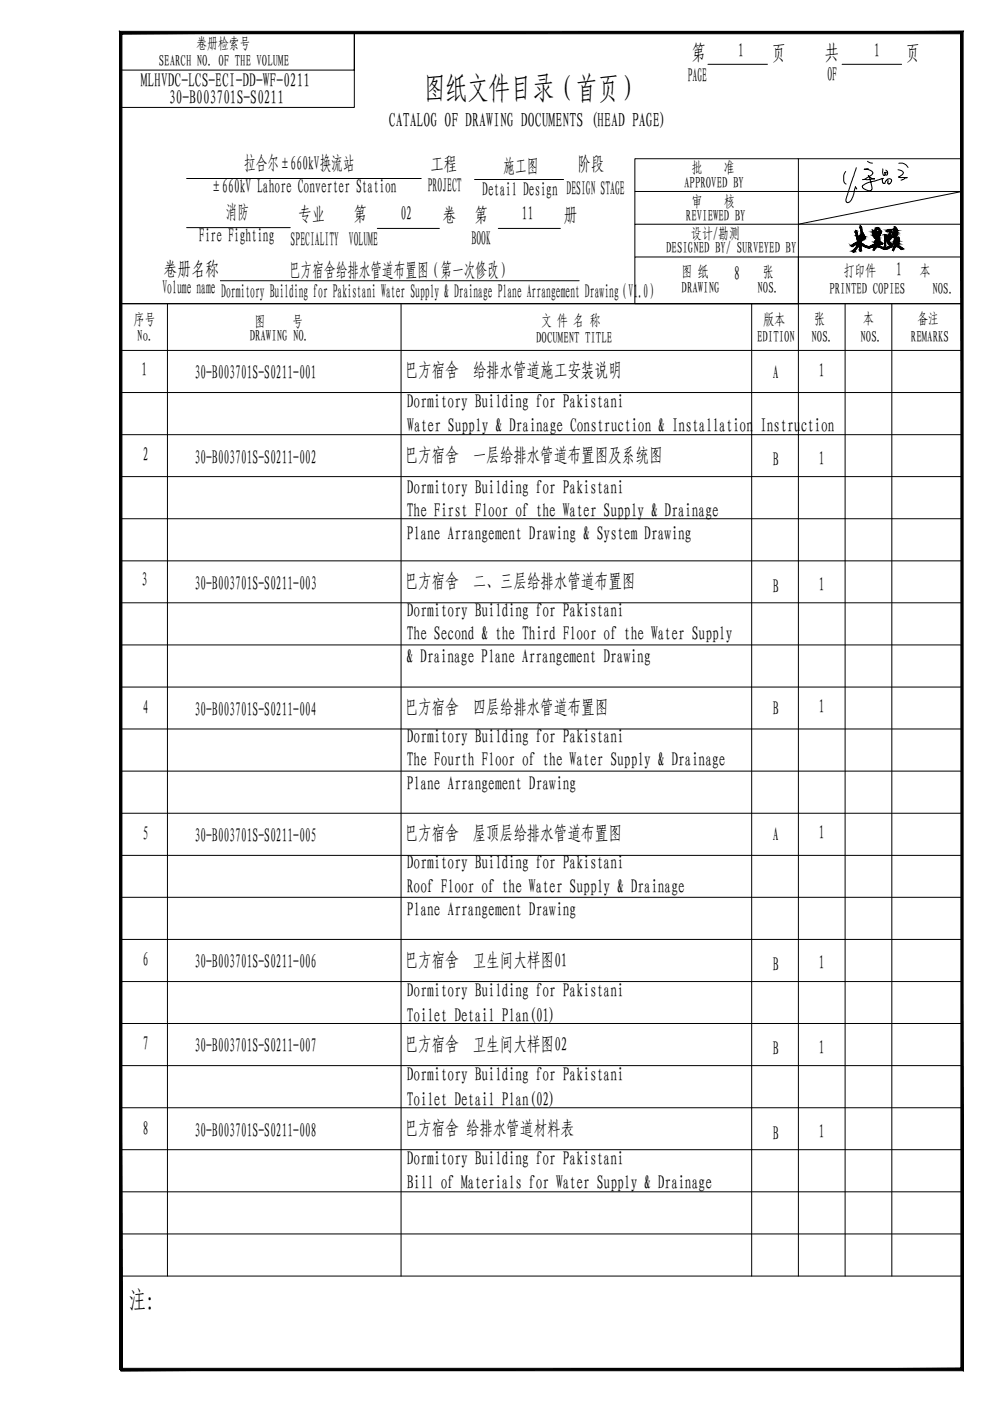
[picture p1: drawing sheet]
<svg xmlns="http://www.w3.org/2000/svg" width="210mm" height="297mm" viewBox="0 0 210 297" stroke-linecap="round" stroke-linejoin="round" font-family="sans-serif">
<!-- layer: 0 -->
<g fill="none" stroke="#000" stroke-width=".21">
<path d="M25.6 6.9h178.3v57.5h-178.3zM25.6 14.9h49.5v-8v15.9h-49.5M150.1 13.6h12.6M178.5 13.6h12.7M39.6 37.8h49.7M100.6 38.1h18.9M169.3 33.7v236.9M203.9 33.7h-69.3v6.9M39.6 48.3h21.9M46.7 59.5h76.1M80 48.4h13.2M105.6 48.4h13.2"/>
<path d="M134.6 47.5v-6.9h69.3l-34.6 6.9M169.3 54.5h-34.7v9.9h34.7v-9.9h34.6v9.9h-178.3M181.4 48.9h.2l.2 1.1 .1 .2 .7-.5-.2-1.4 .1-.4 .2 .4v.6l.7 1.6-.7 .5-.1 .5 .9 .7 .8 .1 1.4-.8-.3-.1 .4-.8-.4-.2 .2-.2-.1-.3-.1 .2-.3-.1-.1-1.2 .3 .3 .4-.7 .3-.2 .3 .1 .5 .7v.5l-.5 1 .2 .1v.5l.6 .7-.7 .3 1 .4 .2-.4v-2.3l.2-.1 .1 .2-.1 2.7 1.5-.8v.3l-.5 .4-1.2 .4-1.6-.6-.6 .7h-.3l.3-.7-.7 .2-.1-.2-.1 .3h-.4l-.7-.2-.8-.6v1.2l-.2 .3-.2-1.4-1 1.4-.4 .1v-.3l1.1-1.4-.1-.1-1.1 .7-.3-.2 1.7-1 .1-.4 .3-.2-.1-.3-.7 .7-.4-1.6zM183.1 50.1l-.1 .3-.1-.1zM185.8 49.7l.3-.3 .2 .2-.3 .4zM185.9 51.2v.2zM186 48.5l.5 .4v.4l-.3-.3-.6 .4zM186.5 51.4l.1 .2h-.3zM188.1 48.8l.9-.1v.5l-.3 .6h.3l.1 .3-.5 .7v.5l.2 .2v.4l-.5-.2-.2-1 .7-.4-.1-.1-.3 .2-.3-.1 .7-1.2h-.7l-.2-.1zM189.6 48.1h.3l.4 .8v.8l-.4 .8 .2 .1 .5-.3 .1 .5-.1 1-.4-.1-.1 .2 1.2 .8 .1 .2h-.3l-.3-.3-.7-.4-.4 .4-.2 .5h-.3l.7-1.4-.1-.1h-.5l.3-.4 .1-.8-.4-.2v-.8l.3-.2-.3-.6 .3-.1zM190.2 50.9l.1 .2h-.2zM203.9 47.5h-69.3v7"/>
<path d="M25.6 74.3h178.3M35.5 64.4v206.2M85 64.4v206.2M159.4 64.4v206.2M179.2 64.4v206.2M189.1 64.4v206.2M25.6 83.2h178.3M25.6 92.2h178.3M25.6 110h178.3M25.6 101h178.3M25.6 118.9h178.3M25.6 127.8h178.3"/>
<path d="M25.6 136.7h178.3M25.6 145.7h178.3M25.6 154.6h178.3M25.6 163.5h178.3M25.6 172.4h178.3M25.6 181.4h178.3M25.6 199.2h178.3M25.6 190.2h178.3M25.6 217h178.3M25.6 208.1h178.3M25.6 234.9h178.3M25.6 225.9h178.3"/>
<path d="M25.6 252.7h178.3M25.6 243.8h178.3M25.6 261.6h178.3M25.6 270.6h178.3M203.9 290.4h.1"/>
</g>
<g fill="#000" stroke="#000" stroke-width=".21">
<path d="M180.8 53.3h.4zM181.4 48.9h.2zM182.3 53.1l.2 .1zM184.6 52.4h.4zM185.1 50l.3 .1zM185.8 48.3h.5zM186.1 49.1h.2zM187.5 52.9h.3zM187.6 49.8h.2zM188.5 51.8h.3zM189.2 51.9l.1-.1zM190.2 51.7l.4 .1z"/>
<path d="M190.9 52.7h.4l.1 .2z"/>
<path d="M180.8 53.3l.3 .1zM180.8 53.4h.3z"/>
<path d="M180.4 52.1l.3 .2 .3-.2zM180.4 52.1l.3 .2z"/>
<path d="M180.8 53.1l.4 .2 .1-.2zM180.8 53.1l.4 .2h-.4z"/>
<path d="M181.4 48.9l.3 .4-.1-.4zM181.4 48.9l.3 .4h-.4z"/>
<path d="M181 51.7v.4l.6-.4zM180.4 52.1l.6-.4v.4z"/>
<path d="M181.3 49.3l.4 .3v-.3zM181.3 49.3l.4 .3h-.2z"/>
<path d="M181.5 49.6l.3 .4-.1-.4zM181.5 49.6l.3 .4h-.2z"/>
<path d="M181.6 50l.2 .1zM181.6 50l.2 .1z"/>
<path d="M181.1 51.6h.7zM181 51.7h.6z"/>
<path d="M181.6 50.1l.3 .1zM181.6 50.1l.3 .1h-.3z"/>
<path d="M181.6 52.4l-.3 .7 .6-.7zM181.6 52.4l-.3 .7h-.5z"/>
<path d="M181.7 52.1l.2 .3 .2-.3zM181.7 52.1l.2 .3h-.3z"/>
<path d="M181.8 51.9l.3 .2 .1-.2zM181.8 51.9l.3 .2h-.4z"/>
<path d="M182.3 53.1l.2 .1zM182.3 53.2h.2l-.1 .1z"/>
<path d="M181.6 50.3l.2 .6 .6-.6zM181.6 50.3l.2 .6h-.1z"/>
<path d="M181.6 50.2h.8zM181.6 50.2l.8 .1z"/>
<path d="M182.4 47.9l.3 .4zM182.4 47.9l.3 .4h-.3z"/>
<path d="M182.3 53l.2 .1 .1-.1zM182.3 53l.2 .1h-.2z"/>
<path d="M181.3 51.5l1.5 .1-.2-.1zM181.1 51.6l.2-.1 1.5 .1z"/>
<path d="M181.9 51.8l.7 .1zM181.9 51.8l.7 .1z"/>
<path d="M181.8 51.9h.8zM181.8 51.9h.8z"/>
<path d="M182.2 51.9l.4 .2v-.2zM182.2 51.9l.4 .2h-.4z"/>
<path d="M182.2 52.1l.4 .9v-.9zM182.2 52.1l.4 .9h-.3z"/>
<path d="M182.4 48.3l.3 .3v-.3zM182.4 48.3l.3 .3h-.2z"/>
<path d="M182.5 48.6l.2 .3v-.3zM182.5 48.6l.2 .3h-.2z"/>
<path d="M182.5 48.9l.6 .8-.4-.8zM182.5 48.9l.6 .8h-.5z"/>
<path d="M182.1 51l.6 .1zM182.1 51l.6 .1h-.6z"/>
<path d="M182.1 51.1l.5 .4 .1-.4zM181.3 51.5l.8-.4 .5 .4z"/>
<path d="M182.2 50.9h.6zM182.2 50.9l.5 .1z"/>
<path d="M181.8 51.6l1.1 .1zM181.8 51.6l1.1 .1z"/>
<path d="M182.4 50.3l.6 .1zM182.4 50.3l.6 .1z"/>
<path d="M181.9 51.7l1.1 .1zM181.9 51.7l1.1 .1z"/>
<path d="M182.4 50.2h.6zM182.4 50.2l.5 .1z"/>
<path d="M182.4 50.4h.6zM182.4 50.4h.6z"/>
<path d="M182.6 51.8l.5 .1zM182.6 51.8l.5 .1z"/>
<path d="M182.1 50.1l.9 .1 .1-.1zM182.1 50.1l.9 .1h-1.1z"/>
<path d="M182.6 49.7l.7 .4-.2-.4zM182.1 50.1l.5-.4 .7 .4z"/>
<path d="M182.2 50.7l.6 .2 .3-.2zM182.2 50.7l.6 .2h-.6z"/>
<path d="M182.7 51.9l.8 .3-.4-.3zM182.7 51.9l.8 .3h-.4z"/>
<path d="M183.1 50.1l.3 .1zM183.1 50.1l.3 .1z"/>
<path d="M183.1 50.2l.3 .2v-.2zM183.1 50.2l.3 .2h-.4z"/>
<path d="M183 50.4h.4zM183 50.4h.4z"/>
<path d="M182.5 50.4l.9 .1zM182.5 50.4l.9 .1z"/>
<path d="M182.5 50.5l.6 .2 .3-.2zM182.2 50.7l.3-.2 .6 .2z"/>
<path d="M183.1 52.2h.8zM183.1 52.2h.8z"/>
<path d="M183.2 52.2l1.1 .1zM183.2 52.2l1.1 .1z"/>
<path d="M183.3 52.3l1.3 .1zM183.3 52.3l1.3 .1z"/>
<path d="M183.4 52.4l1.1 .2 .1-.2zM183.4 52.4l1.1 .2z"/>
<path d="M185 48.8l.3 .3zM185 48.8l.3 .3h-.3z"/>
<path d="M185.1 50h.3zM185.1 50h.3z"/>
<path d="M184.6 52.3h.8zM184.6 52.3l.4 .1z"/>
<path d="M185.1 49.9h.4zM185.1 49.9l.3 .1z"/>
<path d="M185 49.2l.6 .2v-.2zM185 49.2l.6 .2h-.5z"/>
<path d="M185 49.1l.6 .1 .1-.1zM185 49.1l.6 .1h-.6z"/>
<path d="M185.1 49.7l.8 .2-.1-.2zM185.1 49.7l.8 .2h-.8z"/>
<path d="M185.5 49.9l.4 .1zM185.5 49.9l.4 .1z"/>
<path d="M185.5 50h.5zM185.5 50h.5z"/>
<path d="M185.4 51.2l.5 .1zM185.4 51.2l.5 .1z"/>
<path d="M185.4 51.3l.5 .1zM185.4 51.3l.5 .1z"/>
<path d="M185.4 52.4v.6l.5-.6zM185.4 52.4v.6h-.3z"/>
<path d="M185.4 52.3h.6zM185.4 52.3l.5 .1z"/>
<path d="M185.6 48.5l.1 .6 .3-.6zM185.6 48.5l.1 .6h-.4z"/>
<path d="M185.1 49.4l.7 .3 .3-.3zM185.1 49.4l.7 .3h-.7z"/>
<path d="M185.8 48.3l.5 .1zM185.7 48.4h.6z"/>
<path d="M186.1 49.1l.3 .1zM185.9 49.2l.2-.1 .3 .1z"/>
<path d="M185.5 50.5l1 .1zM185.5 50.5l1 .1z"/>
<path d="M185.7 48.4l.7 .1-.1-.1zM185.7 48.4l.7 .1h-.8z"/>
<path d="M185.4 50.4l.9 .1v-.1zM185.4 50.4l.9 .1h-.8z"/>
<path d="M185.7 51.5l.6 .1 .1-.1zM185.7 51.5l.6 .1h-.7z"/>
<path d="M186 48.5l.5 .1zM186 48.5l.5 .1z"/>
<path d="M185.9 49.2l.6 .1zM185.7 49.3h.8z"/>
<path d="M184.8 52.1l1.8 .1-.2-.1zM184.5 52.2l.3-.1 1.8 .1z"/>
<path d="M186.2 48.6l.5 .3-.2-.3zM186.2 48.6l.5 .3z"/>
<path d="M185.6 50.2l.7 .2 .2-.2zM185.4 50.4l.2-.2 .7 .2z"/>
<path d="M185.4 51.4l1 .1 .1-.1zM185.4 51.4l1 .1h-.7z"/>
<path d="M185.6 50l.9 .2v-.2zM185.6 50l.9 .2h-.9z"/>
<path d="M186 50h.5zM186 50h.5z"/>
<path d="M185.8 50.6l.7 .5v-.5zM185.8 50.6l.7 .5h-1z"/>
<path d="M185.5 51.1l1.1 .1zM185.5 51.1l1.1 .1z"/>
<path d="M185.9 51.2l.8 .1zM185.9 51.2l.8 .1z"/>
<path d="M185.2 51.9l1.2 .2 .2-.2zM184.8 52.1l.4-.2 1.2 .2z"/>
<path d="M184.5 52.2l2.3 .1zM184.3 52.3h2.5z"/>
<path d="M186.5 48.9l.3 .1zM186.5 48.9l.3 .1h-.3z"/>
<path d="M186.3 49.6l.2 .4 .2-.4zM186.3 49.6l.2 .4h-.5z"/>
<path d="M186 51.3l.8 .1zM185.9 51.4h.9z"/>
<path d="M186.5 49l.3 .2v-.2zM186.5 49l.3 .2h-.3z"/>
<path d="M186.5 49.2l.3 .1zM186.5 49.2l.3 .1z"/>
<path d="M185.7 49.3l1.1 .1zM185.6 49.4h1.2z"/>
<path d="M185.1 49.4h1.7zM185.1 49.4h1.7z"/>
<path d="M186.1 49.4l.7 .1zM186.1 49.4l.7 .1z"/>
<path d="M186.2 49.5h.6zM186.2 49.5l.5 .1z"/>
<path d="M186 52.3l.9 .1zM186 52.3l.9 .1z"/>
<path d="M186.5 51.4h.4zM186.5 51.4h.4z"/>
<path d="M186.6 51.4l.4 .1zM186.6 51.4l.4 .1z"/>
<path d="M186.4 52.4l.7 .1zM186.4 52.4l.7 .1z"/>
<path d="M186.6 51.5l.4 .1v-.1zM186.6 51.5l.4 .1h-.4z"/>
<path d="M185.6 51.6l1.5 .1zM185.6 51.6l1.5 .1h-1.6z"/>
<path d="M185.5 51.7l1.6 .1zM185.4 51.8h1.7z"/>
<path d="M185.4 51.8h1.7zM185.2 51.9h1.4z"/>
<path d="M187.6 51.2l.2 .9v-.9zM187.6 51.2l.2 .9h-.2z"/>
<path d="M187.6 52.1l.2 .4v-.4zM187.6 52.1l.2 .4h-.4z"/>
<path d="M186.7 52.5l1.1 .1zM186.7 52.5l1.1 .1z"/>
<path d="M187.6 49.8l.3 .1zM187.6 49.8l.3 .1z"/>
<path d="M187.6 49.9l.3 .5v-.5zM187.6 49.9l.3 .5h-.3z"/>
<path d="M187.6 50.4l.3 .6v-.6zM187.6 50.4l.3 .6h-.3z"/>
<path d="M187.6 51l.2 .2 .1-.2zM187.6 51l.2 .2h-.2z"/>
<path d="M186.9 52.6l.9 .3 .7-.3zM186.9 52.6l.9 .3z"/>
<path d="M188.1 50.3l.3 .1 .1-.1zM188.1 50.3l.3 .1z"/>
<path d="M188.2 50.2h.4zM188.2 50.2l.3 .1z"/>
<path d="M188.2 50.8l.4 .5v-.5zM188.2 50.8l.4 .5h-.4z"/>
<path d="M188.2 51.3l.6 .2-.2-.2zM188.2 51.3l.6 .2h-.5z"/>
<path d="M187.9 52.5h.8zM187.8 52.6h.7z"/>
<path d="M188.5 49.7l.2 .1v-.1zM188.5 49.7l.2 .1h-.3z"/>
<path d="M188.2 50.2h.5zM188.2 50.2h.4z"/>
<path d="M188.1 50.7h.6zM188.1 50.7l.5 .1z"/>
<path d="M188.3 51.7l.5 .1zM188.3 51.7l.5 .1z"/>
<path d="M188.5 50.6l.2 .1 .1-.1zM188.1 50.7l.4-.1 .2 .1z"/>
<path d="M188.3 51.5l.5 .2v-.2zM188.3 51.5l.5 .2h-.5z"/>
<path d="M188.1 52.5h.7zM187.9 52.5h.8z"/>
<path d="M188.5 48.7l.5 .1zM188.1 48.8h.9z"/>
<path d="M188.4 49.8l.7 .3-.1-.3zM188.4 49.8l.7 .3h-.9z"/>
<path d="M188.1 48.8l.9 .2v-.2zM188.1 48.8l.9 .2h-1.1z"/>
<path d="M187.9 49l1.1 .1v-.1zM187.9 49l1.1 .1h-.9z"/>
<path d="M188.8 49.1l.2 .1zM188.8 49.1l.2 .1z"/>
<path d="M188.7 49.2v.5l.3-.5zM188.7 49.2v.5h-.2z"/>
<path d="M188.7 50.4l.1 .2 .2-.2zM188.7 50.4l.1 .2h-.3z"/>
<path d="M188.7 50.2h.4zM188.7 50.2h.4z"/>
<path d="M188.8 50.2l.3 .1zM188.8 50.2l.3 .1z"/>
<path d="M188.8 50.3h.3zM188.8 50.3l.2 .1z"/>
<path d="M188.2 50.1h.9zM188.2 50.1l.9 .1z"/>
<path d="M188.8 52.1v.4l.5-.4zM188.1 52.5l.7-.4v.4z"/>
<path d="M189.2 51.9l.1 .2zM188.8 52.1l.4-.2 .1 .2z"/>
<path d="M189.4 52.6l.1 .5 .2-.5zM189.4 52.6l.1 .5h-.3z"/>
<path d="M189.6 48.1l.5 .4-.2-.4zM189.6 48.1l.5 .4h-.5z"/>
<path d="M189.7 50.5l.4 .1zM189.7 50.5l.4 .1z"/>
<path d="M189.7 50.4l.2 .1 .1-.1zM189.7 50.4l.2 .1h-.2z"/>
<path d="M189.3 50.2l.7 .2v-.2zM189.3 50.2l.7 .2z"/>
<path d="M189.6 52.3l.1 .3 .3-.3zM189.6 52.3l.1 .3h-.3z"/>
<path d="M189.6 48.5l.6 .1-.1-.1zM189.3 48.6l.3-.1 .6 .1z"/>
<path d="M189.6 51.1h.7zM189.6 51.1h.7z"/>
<path d="M189.7 51.9l.6 .2zM189.7 51.9l.6 .2h-.6z"/>
<path d="M189.6 52.2h.5zM189.6 52.3h.4z"/>
<path d="M189.6 51h.5zM189.6 51l.5 .1z"/>
<path d="M189.3 48.6l1 .3-.1-.3zM189.3 48.6l1 .3h-.8z"/>
<path d="M189.6 50.9h.6zM189.6 50.9l.5 .1z"/>
<path d="M189.9 51.7l.2 .2 .1-.2zM189.9 51.7l.2 .2h-.4z"/>
<path d="M189.3 49.4l1 .3v-.3zM189.3 49.4l1 .3h-1z"/>
<path d="M189.3 49.7l.7 .5 .3-.5zM189.3 49.7l.7 .5h-.7z"/>
<path d="M189.7 52.1l.9 .1zM189.7 52.1l.9 .1z"/>
<path d="M189.5 48.9h.8zM189.5 48.9h.8z"/>
<path d="M189.6 48.9l.7 .3v-.3zM189.6 48.9l.7 .3h-.7z"/>
<path d="M189.6 49.2l.7 .2v-.2zM189.6 49.2l.7 .2h-1z"/>
<path d="M190.4 50.3l.2 .2v-.2zM190.2 50.5l.2-.2 .2 .2z"/>
<path d="M189.8 51.6l.8 .1v-.1zM189.8 51.6l.8 .1h-.7z"/>
<path d="M190.2 50.5l.4 .1zM190.2 50.5l.4 .1h-.5z"/>
<path d="M189.6 50.6l1.1 .2-.1-.2zM189.6 50.6l1.1 .2h-1.1z"/>
<path d="M189.6 51.2l1 .4v-.4zM189.6 51.2l1 .4h-1.3z"/>
<path d="M189.6 52.2h1.1zM189.6 52.2h1.1z"/>
<path d="M190.2 50.9l.5 .1zM190.2 50.9l.5 .1z"/>
<path d="M190.3 51l.4 .1zM190.3 51l.4 .1z"/>
<path d="M190.3 51.1h.4zM190.3 51.1h.4z"/>
<path d="M189.6 51.1h1.1zM189.6 51.1l1 .1z"/>
<path d="M189.6 50.8l1.1 .1v-.1zM189.6 50.8l1.1 .1h-1.1z"/>
<path d="M190.1 52.2l.7 .1zM190.1 52.2l.7 .1z"/>
<path d="M190.3 52.3l.9 .3-.4-.3zM190.3 52.3l.9 .3h-.4z"/>
<path d="M190.9 52.7l.2 .2h.3zM191.1 52.9h.3z"/>
<path d="M190.8 52.6l.5 .1zM190.8 52.6l.5 .1z"/>
<path d="M25.6 290.1v.5l178.1-.5zM25.6 290.6l178.1-.5 .5 .5zM203.7 7.2v282.9l.5 .5zM204.2 6.6v284l-.5-283.4zM25.9 7.2h177.8l.5-.6zM25.3 6.6h178.9l-178.3 .6zM25.3 6.6l.6 283.8v-283.2zM25.3 6.6l.6 283.8h-.6z"/>
</g>
<!-- layer: GPDRAW -->
<path d="M179.3 36.4a2.26 2.26 0 0 0-.1 2.5l.2 .1M181.6 35.6l-2.2 6.9a.51 .51 0 0 0 .4 .5 .51 .51 0 0 0 .6-.5l.5-.9 .5-2 .2 .5M183.9 34.2l.5 .3 .6 .1M184.1 35.8l-.9 .1h.6l1 .4a.6 .6 0 0 1 .2 .7 .6 .6 0 0 1-.6 .3l-1.1 .7-.4 .1 2.5-.2-.6-.1-.7-.6 .6 1.5 .2 1.1-.1 .5-.2 .1h-.6l-.9-.4-.2-.2a.46 .46 0 0 1 .4-.7l.9-.4 3.1-.9-.2 .2 .1 .8a.3 .3 0 0 0 .4 .1 .3 .3 0 0 0 .1-.4l.5-.5 .6-.1 .2 .5-.3 .5a.3 .3 0 0 1-.4 0 .3 .3 0 0 1 0-.5v-.1M187.1 35.8l.1 .9a.27 .27 0 0 0 .1 .4 .27 .27 0 0 0 .3-.1M187.8 36.1l.3 .2 .1 .4a.34 .34 0 0 1-.4 .4 .34 .34 0 0 1-.2-.6v.2h.6M190.4 36a.91 .91 0 0 1 1.1 .7l-.3 .4-.7 .4 1.8 .2h-.3l-.3 .3-.7 .2M190.6 34.6a1.7 1.7 0 0 1 1.9 .9" fill="none" stroke="#000" stroke-width=".21"/>
<text font-size="6.6" x="89.9" y="21">图纸文件目录（首页）</text>
<text font-size="5.5" x="27.3" y="277.5">注：</text>
<g font-size="4.4">
<text x="146.6" y="12.8">第</text>
<text x="163.6" y="12.7">页</text>
<text x="174.9" y="12.7">共</text>
<text x="192" y="12.7">页</text>
</g>
<text font-size="4.2" x="82.5" y="27">CATALOG OF DRAWING DOCUMENTS (HEAD PAGE)</text>
<g font-size="4.1">
<text x="145.8" y="17.4">PAGE</text>
<text x="156.5" y="12.1">1</text>
<text x="175.4" y="17.2">OF</text>
<text x="185.4" y="12.1">1</text>
<text x="29.8" y="18.5">MLHVDC-LCS-ECI-DD-WF-0211</text>
<text x="35.8" y="22.1">30-B003701S-S0211</text>
<text x="51.8" y="36">拉合尔±660kV换流站</text>
<text x="44.6" y="40.9">±660kV Lahore Converter Station</text>
<text x="90.7" y="40.8">PROJECT</text>
<text x="91.3" y="36.3">工程</text>
<text x="102.3" y="41.5">Detail Design DESIGN STAGE</text>
<text x="106.8" y="36.6">施工图</text>
<text x="122.4" y="36.3">阶段</text>
<text x="47.9" y="46.4">消防</text>
<text x="63.2" y="46.9">专业</text>
<text x="74.9" y="46.9">第</text>
<text x="84.9" y="46.6">02</text>
<text x="93.9" y="47">卷</text>
<text x="100.6" y="47">第</text>
<text x="110.6" y="46.6">11</text>
<text x="119.6" y="47">册</text>
<text x="42.2" y="51.3">Fire Fighting</text>
<text x="61.6" y="52.2">SPECIALITY VOLUME</text>
<text x="100" y="52">BOOK</text>
<text x="34.7" y="58.5">卷册名称</text>
<text x="61.3" y="58.6">巴方宿舍给排水管道布置图（第一次修改）</text>
<text x="155.6" y="59.4">8</text>
<text x="190" y="58.5">1</text>
<text x="34.4" y="62.2">Volume name Dormitory Building for Pakistani Water Supply &amp; Drainage Plane Arrangement Drawing（V1.0）</text>
<text x="30" y="79.6">1</text>
<text x="41.2" y="80.4">30-B003701S-S0211-001</text>
<text x="85.8" y="80">巴方宿舍 给排水管道施工安装说明</text>
<text x="163.9" y="80.3">A</text>
<text x="173.6" y="79.8">1</text>
<text x="86.3" y="86.6">Dormitory Building for Pakistani</text>
<text x="86.3" y="91.5">Water Supply &amp; Drainage Construction &amp; Installation Instruction</text>
<text x="30.3" y="97.8">2</text>
<text x="41.2" y="98.3">30-B003701S-S0211-002</text>
<text x="85.8" y="97.9">巴方宿舍 一层给排水管道布置图及系统图</text>
<text x="163.9" y="98.9">B</text>
<text x="173.6" y="98.5">1</text>
<text x="86.3" y="104.6">Dormitory Building for Pakistani</text>
<text x="86.3" y="109.6">The First Floor of the Water Supply &amp; Drainage</text>
<text x="86.3" y="114.6">Plane Arrangement Drawing &amp; System Drawing</text>
<text x="30" y="124.2">3</text>
<text x="41.2" y="125.1">30-B003701S-S0211-003</text>
<text x="85.8" y="124.6">巴方宿舍 二、三层给排水管道布置图</text>
<text x="163.9" y="125.6">B</text>
<text x="173.6" y="125.3">1</text>
<text x="86.3" y="130.8">Dormitory Building for Pakistani</text>
<text x="86.3" y="135.7">The Second &amp; the Third Floor of the Water Supply</text>
<text x="86.2" y="140.7">&amp; Drainage Plane Arrangement Drawing</text>
<text x="30.3" y="151.3">4</text>
<text x="41.2" y="151.8">30-B003701S-S0211-004</text>
<text x="85.8" y="151.4">巴方宿舍 四层给排水管道布置图</text>
<text x="163.9" y="151.6">B</text>
<text x="173.6" y="151.2">1</text>
<text x="86.3" y="157.5">Dormitory Building for Pakistani</text>
<text x="86.3" y="162.5">The Fourth Floor of the Water Supply &amp; Drainage</text>
<text x="86.3" y="167.4">Plane Arrangement Drawing</text>
<text x="30.3" y="178.1">5</text>
<text x="41.2" y="178.6">30-B003701S-S0211-005</text>
<text x="85.8" y="178.1">巴方宿舍 屋顶层给排水管道布置图</text>
<text x="163.9" y="178.4">A</text>
<text x="173.6" y="177.9">1</text>
<text x="86.3" y="184.3">Dormitory Building for Pakistani</text>
<text x="86.3" y="189.2">Roof Floor of the Water Supply &amp; Drainage</text>
<text x="86.3" y="194.2">Plane Arrangement Drawing</text>
<text x="30.3" y="204.9">6</text>
<text x="41.2" y="205.3">30-B003701S-S0211-006</text>
<text x="85.8" y="204.9">巴方宿舍 卫生间大样图01</text>
<text x="163.9" y="205.9">B</text>
<text x="173.6" y="205.5">1</text>
<text x="86.3" y="211.5">Dormitory Building for Pakistani</text>
<text x="86.3" y="216.6">Toilet Detail Plan(01)</text>
<text x="30.3" y="222.7">7</text>
<text x="41.2" y="223.1">30-B003701S-S0211-007</text>
<text x="85.8" y="222.8">巴方宿舍 卫生间大样图02</text>
<text x="163.9" y="223.8">B</text>
<text x="173.6" y="223.4">1</text>
<text x="86.3" y="229.3">Dormitory Building for Pakistani</text>
<text x="86.3" y="234.5">Toilet Detail Plan(02)</text>
<text x="30.3" y="240.5">8</text>
<text x="41.2" y="241">30-B003701S-S0211-008</text>
<text x="85.8" y="240.5">巴方宿舍 给排水管道材料表</text>
<text x="163.9" y="241.6">B</text>
<text x="173.6" y="241.2">1</text>
<text x="86.3" y="247.1">Dormitory Building for Pakistani</text>
<text x="86.3" y="252">Bill of Materials for Water Supply &amp; Drainage</text>
</g>
<g font-size="3.3">
<text x="41.6" y="10.3">卷册检索号</text>
<text x="33.7" y="14">SEARCH NO. OF THE VOLUME</text>
<text x="145.1" y="39.9">APPROVED BY</text>
<text x="146.6" y="36.7">批</text>
<text x="153.5" y="36.7">准</text>
<text x="145.4" y="46.9">REVIEWED BY</text>
<text x="146.7" y="43.8">审</text>
<text x="153.6" y="43.8">核</text>
<text x="141.3" y="53.7">DESIGNED BY/ SURVEYED BY</text>
<text x="146.5" y="50.7">设计/勘测</text>
<text x="144.5" y="58.7">图 纸</text>
<text x="161.7" y="58.7">张</text>
<text x="178.9" y="58.5">打印件</text>
<text x="195" y="58.5">本</text>
<text x="144.5" y="62.2">DRAWING</text>
<text x="160.6" y="62.2">NOS.</text>
<text x="175.8" y="62.4">PRINTED COPIES</text>
<text x="197.7" y="62.4">NOS.</text>
<text x="28.4" y="68.9">序号</text>
<text x="54" y="69.3">图</text>
<text x="62" y="69.3">号</text>
<text x="114.7" y="69.1">文 件 名 称</text>
<text x="161.9" y="69">版本</text>
<text x="172.6" y="68.7">张</text>
<text x="183" y="68.7">本</text>
<text x="194.5" y="68.7">备注</text>
<text x="29.1" y="72.4">No.</text>
<text x="52.9" y="72.3">DRAWING NO.</text>
<text x="113.7" y="72.7">DOCUMENT TITLE</text>
<text x="160.5" y="72.5">EDITION</text>
<text x="172.1" y="72.5">NOS.</text>
<text x="182.4" y="72.5">NOS.</text>
<text x="193.2" y="72.5">REMARKS</text>
</g>
</svg>
